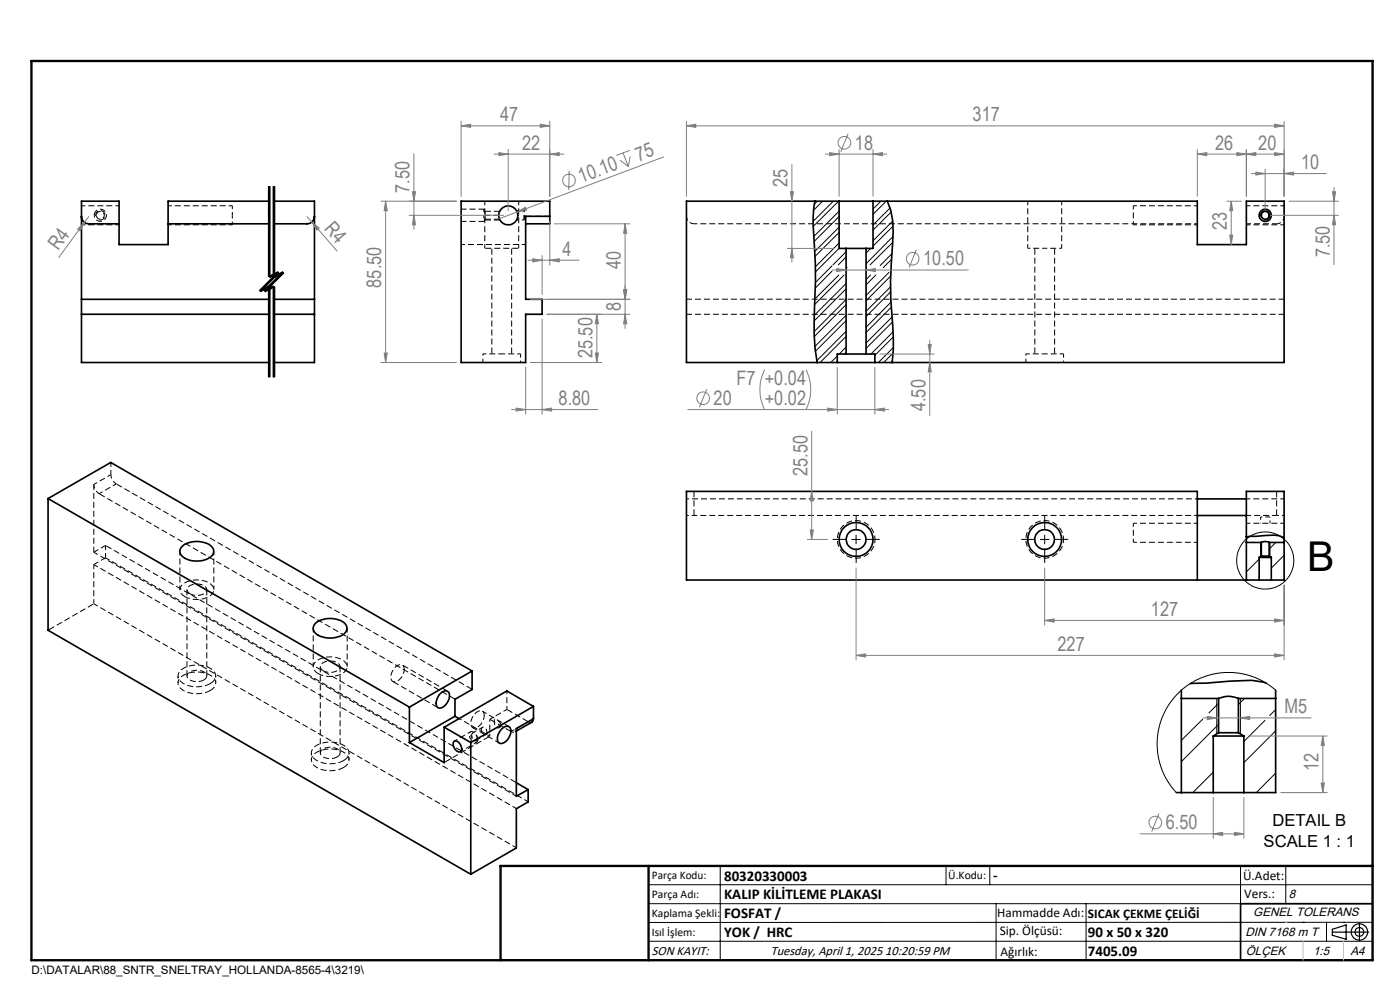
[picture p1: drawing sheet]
<svg xmlns="http://www.w3.org/2000/svg" width="297mm" height="210mm" viewBox="0 0 297 210" stroke-linecap="round" stroke-linejoin="round" font-family="sans-serif">
<path d="M49.3 45.7v2M49.3 43.6v2.1M102.6 45.7v1.3M147.2 47.5h106.8M147.2 109.3h106.8M97.7 159.4l3.4-1.9M99.8 155.2l-3.4 2M107.5 150.5v-3.9" fill="none" stroke="#000" stroke-width=".21" stroke-dasharray="1.3 .6" stroke-dashoffset=".6" stroke-linecap="butt"/>
<path d="M102.6 44.4v1.3M221.6 52.7h-3.6M225.2 52.7h-3.6M145.6 105.8h108.4M267.4 109.7v1.3M269.4 111v-1.3M37.8 143.4v1.5M45.8 144.9v-1.5M66.1 159.7v1.5M97.4 152.4l6.5 3.8M103.9 152.6v3.6M74.1 161.2v-1.5" fill="none" stroke="#000" stroke-width=".21" stroke-dasharray="1.3 .6" stroke-dashoffset=".7" stroke-linecap="butt"/>
<g fill="none" stroke="#000" stroke-width=".21" stroke-dasharray="1.3 .6" stroke-dashoffset=".4" stroke-linecap="butt">
<path d="M17.3 47.7h8M20.1 45.2a1.3 1.3 0 0 0 1.3 1.8 1.3 1.3 0 0 0 1-2 1.3 1.3 0 0 0-2.1-.1l-.2 .3M25.3 43.6h-8M102.8 42.7v10M102.9 45.7v.8M102.9 44.8v.9M110 52.7v-10M218 42.7v10M225.2 52.7v-10M264.4 47.7h8M272.4 43.6h-8M217.6 75.1h8"/>
<path d="M19.9 102.8l3.6-2.1M21 104.7a2.5 2.5 0 0 1-1.1-1.9M23.5 100.7a2.5 2.5 0 0 0 1.2 1.9M24.7 102.6l-3.7 2.1M38.2 116.9v8.2M264.4 105.8h8M272.4 111h-8M45.4 125.1v-8.2M66.5 133.3v8.1M73.7 141.4v-8.1M101.1 157l2.1-1.2M101.2 156.6l-.1 .4a.97 .97 0 0 1-.9-1.5 1 1 0 0 1 1 1.1"/>
<path d="M102.3 154.3l-2.1 1.2M103.3 155.4l-.1 .3a1.06 1.06 0 0 1-1-1.3 .65 .65 0 0 1 .8 0 .65 .65 0 0 1 .3 .7v.3M107.5 150.5l-3.6 2.1M108.4 155.2l3.7-2.1M112.1 153.1l.4 .1h.4"/>
</g>
<g fill="none" stroke="#000" stroke-width=".21" stroke-dasharray="1.3 .6" stroke-dashoffset=".5" stroke-linecap="butt">
<path d="M35.7 47.7h13.6M49.3 43.6h-13.6M111.5 51.9h-13.7M240.4 47.7v-4.1M240.4 47.7h13.6M254 43.6h-13.6M102.4 75.1h4M106.4 75.1h4M185.6 114.4a4 4 0 0 0-5.8-3.6 4 4 0 0 0-.6 6.8 4 4 0 0 0 6.4-2.4v-.8M225.6 114.4a4 4 0 0 0-5.8-3.6 4 4 0 0 0-.6 6.8 4 4 0 0 0 6.4-2.4v-.8M240.4 115v-4M240.4 115h13.6"/>
<path d="M254 111h-13.6"/>
</g>
<path d="M20.4 45.6a.84 .84 0 0 0 1.2 .9 .84 .84 0 0 0 .3-1.4 .84 .84 0 0 0-1.4 .2l-.1 .3M21 46.6a1 1 0 0 0 1.3-.8 1 1 0 0 0-1.1-1.1 1 1 0 0 0-.9 1.2M104.3 52.7v22.4M110 52.7h-7.2M219.5 52.7v22.4M108.5 75.1v-22.4M223.7 75.1v-22.4M21 104.7l75.6 43.6M24.7 102.6l75.5 43.6M103.9 152.6l4.5 2.6M107.5 150.5l4.6 2.6" fill="none" stroke="#000" stroke-width=".21" stroke-dasharray="1.3 .6" stroke-dashoffset="-.1" stroke-linecap="butt"/>
<g fill="none" stroke="#000" stroke-width=".21" stroke-dasharray="1.3 .6" stroke-linecap="butt">
<path d="M102.6 47l.3-.5M102.8 46.7h3.3M102.9 44.8l-.3-.4M102.9 46.5h3.1M106 44.8h-3.1M111.5 45.9h5.1M267.4 45.5v.2M269.4 45.4l-.1-.1M269.4 45.9v-.2M269.4 45.7v-.3M147.2 104.2v5.1M267.4 109.7h.1"/>
<path d="M270.8 109.3v-5.1M106.3 153.8a1.4 1.4 0 0 0-1.4-1.1 1.38 1.38 0 0 0 .8 1.7 .6 .6 0 0 0 .6-.6M109.2 155.3l.4-.2"/>
</g>
<g fill="none" stroke="#000" stroke-width=".21" stroke-dasharray="1.3 .6" stroke-dashoffset=".1" stroke-linecap="butt">
<path d="M97.8 47h4.8M102.6 44.4h-4.8M105.8 45.7h-3M145.6 63.5h126.8M145.6 66.7h126.8M19.9 117.1v-14.3M39.2 126.6a1.55 1.55 0 0 1-1-1.5 1.55 1.55 0 0 1 1-1.5 5.1 5.1 0 0 1 5.9 .7 1.51 1.51 0 0 1-.8 2.3 5.6 5.6 0 0 1-5.1 0M39.7 125.1v18.3M40.3 125.9a2.84 2.84 0 0 0 3.5-.5 1.31 1.31 0 0 0-1.5-1.5 2.22 2.22 0 0 0-2.6 1.2v.3l.6 .5M43.3 144.2a2.84 2.84 0 0 1-3.6-.5 1.31 1.31 0 0 1 1.5-1.5 2.22 2.22 0 0 1 2.7 1.2l-.3 .6-.3 .2M43.9 143.4v-18.3M44.6 145a1.77 1.77 0 0 0 1.2-1.8 1.77 1.77 0 0 0-1.5-1.6 5.7 5.7 0 0 0-6.2 .8 1.73 1.73 0 0 0 1.1 2.8 6.3 6.3 0 0 0 5.4-.2"/>
<path d="M44.6 146.5a1.77 1.77 0 0 0 1.2-1.8 1.77 1.77 0 0 0-1.5-1.6 5.7 5.7 0 0 0-6.2 .8 1.73 1.73 0 0 0 1.1 2.7 6.3 6.3 0 0 0 5.4-.1M67.5 142.9a1.55 1.55 0 0 1-1-1.5 1.55 1.55 0 0 1 1-1.5 5.1 5.1 0 0 1 5.9 .7 1.51 1.51 0 0 1-.8 2.3 5.6 5.6 0 0 1-5.1 0M68 141.4v18.3M68.6 142.3a2.84 2.84 0 0 0 3.5-.6 1.31 1.31 0 0 0-1.5-1.5 2.22 2.22 0 0 0-2.6 1.2v.3l.6 .6M72.2 159.7v-18.3M71.5 160.6a2.84 2.84 0 0 1-3.5-.6 1.31 1.31 0 0 1 1.5-1.5 2.22 2.22 0 0 1 2.7 1.2l-.1 .3-.6 .6M72.9 161.3a1.77 1.77 0 0 0 1.1-1.8 1.77 1.77 0 0 0-1.4-1.6 5.7 5.7 0 0 0-6.2 .9 1.73 1.73 0 0 0 1.1 2.7 6.3 6.3 0 0 0 5.4-.2M72.9 162.8a1.77 1.77 0 0 0 1.1-1.8 1.77 1.77 0 0 0-1.4-1.6 5.7 5.7 0 0 0-6.2 .8 1.73 1.73 0 0 0 1.1 2.8 6.3 6.3 0 0 0 5.4-.2"/>
</g>
<path d="M102.4 75.1v1.8M110.4 76.9v-1.8M217.6 75.1v1.8M225.6 76.9v-1.8" fill="none" stroke="#000" stroke-width=".21" stroke-dasharray="1.3 .6" stroke-dashoffset=".9" stroke-linecap="butt"/>
<g fill="none" stroke="#000" stroke-width=".35">
<path d="M17.3 45.9a1.57 1.57 0 0 0 1.6 1.6h6.4M35.7 47.5h21.4M57.1 42.7h-21.4v9.2h-10.4v-9.2h-8v34.2h39.8M58.1 42.7h8.6v34.2h-8.6M66.7 45.9a1.63 1.63 0 0 1-1.6 1.6h-7M97.8 42.7h18.8v3.2h-5.1v17.6h3.5v3.2h-3.5v10.2h-13.7zM116.6 45.9v1.6h-5.1M172.9 42.7a31.6 31.6 0 0 0-.1 9.2 123 123 0 0 1-.1 16.1l.2 5.9 .5 3M178 42.7h7.2M178 42.7h-32.4v34.2h32M178 42.7v10h1.5M179.5 52.7h4.2"/>
<path d="M179.5 52.7v22.4M183.7 52.7v22.4M185.2 42.7h68.8v9.2h10.4v-9.2h8v34.2h-86.8M185.2 42.7v10h-1.5M188.2 42.7a16.9 16.9 0 0 1 1.2 8.8 100.7 100.7 0 0 0 .1 19.9v2.7l-.2 2.8M17.3 63.5h39.8M17.3 66.7h39.8M58.1 63.5h8.6M58.1 66.7h8.6M177.6 76.9h8M179.5 75.1h4.2M179.5 75.1h-1.9v1.8"/>
<path d="M183.7 75.1h1.9v1.8M10.2 105.8v27.9l89.7 51.7M10.2 105.8l76.7 44.2M10.2 105.8l13.3-7.7 76.7 44.2M38.8 115.8a5.3 5.3 0 0 1 5.9 0 1.52 1.52 0 0 1-.4 2.6 5.2 5.2 0 0 1-5.9-.7 1.35 1.35 0 0 1 .4-1.9zM254 109.4h10.4M254 105.8h10.4M264.4 113.9l6-.4 1 .2 1 .4M264.4 113.9v1.2M264.4 113.9v-9.7h8v9.9M264.4 115.1v7.9M264.4 115.1h3.2"/>
<path d="M267.1 118.2h2.6M267.1 118.2v4.8M267.6 115.1a1.72 1.72 0 0 1 1.6 0M267.6 118h1.6M267.6 115.1v2.9M267.6 118l-.5 .2M269.2 115.1h3.2M269.2 115.1v2.9M269.2 118l.5 .2M269.7 118.2v4.8M272.4 114.1v1M272.4 115.1v7.9h-2.7"/>
<path d="M67 132.1a5.1 5.1 0 0 1 6.3 .4 1.53 1.53 0 0 1-.7 2.3 5.1 5.1 0 0 1-5.9-.7 1.38 1.38 0 0 1 .3-2zM254 123v-18.8h-108.4v18.8h121.5M267.1 123h2.6M86.9 150v7.5M93.2 147.3a1.27 1.27 0 0 1 2-.4 2.63 2.63 0 0 1-2 3.3 1.26 1.26 0 0 1-.5-1.9zM94.2 154.3l5.7 3.2M94.2 154.3v7.5l-7.3-4.3M96.2 157.4a.98 .98 0 0 1 1.6 .7 .95 .95 0 0 1-.3 1.4 1.69 1.69 0 0 1-1.3-2.1zM96.5 151.9l-9.6 5.6M96.5 151.9l.9 .5M99.9 157.5v27.9M100.2 142.3l-13.3 7.7"/>
<path d="M100.2 142.3v4l-3.7 2v3.6M106.2 154.9a1.32 1.32 0 0 1 2-.6 2.64 2.64 0 0 1-2 3.4 1.24 1.24 0 0 1-.5-1.9zM113.2 152.5l-.4 .7-3.3 1.9M113.2 149.9l-5.7-3.3-13.3 7.7M113.2 149.9l-13.3 7.6M113.2 152.5l-3.7 2v14.4l2.5-1.4M113.2 149.9v2.6M250.6 146.4v1.8M250.6 148.2h7.9M250.6 148.2v19.9M257.4 156.1h6.5M257.4 156.1v12"/>
<path d="M258.5 148.2a5 5 0 0 1 4.2 0M258.5 155.4h4.2M258.5 148.2v7.2M258.5 155.4l-1.1 .7M262.7 148.2h7.9M262.7 148.2v7.2M262.7 155.4l1.2 .7M263.9 156.1v12M268.6 144.9l-3.1-.6-13 .7M270.6 146.4v1.8M270.6 148.2v19.9h-6.7M109.5 166l2.5 1.5"/>
<path d="M112 167.5v2.6l-2.5 1.4v8.4l-9.6 5.5M249.6 168.1h7.8M257.4 168.1h6.5M291.2 191.7h-28v12"/>
<circle cx="107.8" cy="45.7" r="2.02"/>
<circle cx="268.4" cy="45.7" r=".84"/>
<circle cx="268.4" cy="45.7" r="1.29"/>
<circle cx="181.6" cy="114.4" r="2.12"/>
<circle cx="181.6" cy="114.4" r="3.6"/>
<circle cx="221.6" cy="114.4" r="2.11"/>
<circle cx="221.6" cy="114.4" r="3.6"/>
</g>
<g fill="none" stroke="#000" stroke-width=".21" stroke-dasharray="1.3 .6" stroke-dashoffset=".3" stroke-linecap="butt">
<path d="M147.2 47.5a1.6 1.6 0 0 1-1.6-1.6M264.4 47.5h6.4M272.4 45.9a1.6 1.6 0 0 1-1.6 1.6M19.9 117.1l89.7 51.8M19.9 119.8l89.7 51.7M22.4 118.3l89.7 51.8M22.4 118.3v-2.6M23.5 100.7v-2.6M264.4 109.3h6.4M19.9 128.1l89.7 51.7M19.9 128.1v-8.3M85.8 142a2.73 2.73 0 0 1-2.2 2.6 1.26 1.26 0 0 1-.5-1.9 2.13 2.13 0 0 1 2.2-1.6l.4 .5 .1 .4"/>
<path d="M101.3 156.7l-.2 .5a1.19 1.19 0 0 1-1.2-1.3M102.7 151.8a2.73 2.73 0 0 1-2.1 2.6 1.26 1.26 0 0 1-.5-1.9 2.13 2.13 0 0 1 2.2-1.6l.2 .2 .2 .7"/>
</g>
<g fill="none" stroke="#000" stroke-width=".21">
<path d="M56.9 39.5v19.3M57.1 39.5v19.3l2-1-4 4 2-1v19.2M57.3 39.5v9.6M57.9 39.5v19.3M58.1 39.5v19.3l2-1-4 4 2-1v19.2M58.3 39.5v19.3M57.3 49.1v9.7zM59 57.6l-4 4M59 57.6l-2 1M59.2 57.9l-2 1M59.2 57.9l-4 4M60 57.6l-4 4"/>
<path d="M60 57.6l-2 1M60.2 57.9l-2 1M60.2 57.9l-4 4M173.4 42.7l-.7 .6M174.5 42.7l-1.9 1.9M176.5 56.4l-3.5 3.5M176.5 57.5l-3.5 3.6M176.8 42.7l-4.3 4.2M177.9 42.7l-5.4 5.3M177.9 58.3l-5 5.1M178 44.8l-5.4 5.4M178 48.2l-5.1 5.1"/>
<path d="M178 51.5l-5 5.1M178 45.9l-5.3 5.4M178 49.3l-5.1 5.1M178 52.7l-5 5M179.1 58.3l-6.3 6.3M179.5 56.8h.1M179.5 54.5l-1.7 1.7M179.5 53.4l-2.8 2.8M184.7 58.3l-1 1M184.7 52.7l-1 1M185.8 58.3l-2.1 2.1M186.9 42.7l-1.7 1.6"/>
<path d="M188 42.7l-2.8 2.8M188.6 57.8l-4.9 4.9M188.8 44.1l-3.6 3.6M188.9 58.6l-5.2 5.2M189.1 45l-3.9 3.8M189.1 55l-1.7 1.8M189.2 53.8l-2.5 2.5M189.4 46.9l-4.2 4.2M189.4 51.4l-4.8 4.8M189.4 48l-4.2 4.2M189.4 50.2l-5.7 5.7M267.4 46a1.01 1.01 0 0 1 .9-1.3 1.01 1.01 0 0 1 1.1 1.1 1.01 1.01 0 0 1-1.3 .9"/>
<path d="M56.9 60.8v19.2M57 60.6l-2 1M57.2 60.9l-2 1M57.3 60.8v19.2M57.9 60.8v19.2M58 60.6l-2 1M58.2 60.9l-2 1M58.3 60.8v19.2M177.6 75.5l-1.4 1.4M177.6 76.7l-.2 .2M179.5 60.1l-6.8 6.8M179.5 63.5l-6.8 6.8"/>
<path d="M179.5 66.9l-6.6 6.6M179.5 70.3l-6.2 6.2M179.5 73.6l-1.5 1.5M179.5 61.3l-6.8 6.8M179.5 64.6l-6.8 6.8M179.5 68l-6.5 6.5M179.5 71.4l-5.5 5.5M179.5 74.7l-.3 .4M188.9 60.8l-5.2 5.2M188.9 61.9l-5.2 5.3M189 64.1l-5.3 5.3M189.1 65.1l-5.4 5.4"/>
<path d="M189.3 67.2l-5.6 5.6M189.3 68.3l-5.6 5.6M189.4 70.4l-4.6 4.7M189.5 71.5l-3.9 3.9M189.5 74.9l-2 2M189.5 73.7l-3.2 3.2M180.6 114.4h2M181.6 113.4v2M220.6 114.4h2M221.6 113.4v2M267.1 118.6l-2.7 2.7M267.4 115.1v3"/>
<path d="M269.4 115.1v3M270.7 115.1l-1.5 1.4M272.4 117.8l-2.7 2.7M255.1 152.6l-4.5 4.4M258.1 148.2v7.5M258.5 153.7l-7.9 7.9M258.5 149.2l-2 2M263.1 148.2v7.5M264 148.2l-1.3 1.3M268.4 152.8l-4.5 4.5M270.6 146.4l-2.5-1.8-2.7-1.2-3-.7h-2.8l-2.8 .4-2.6 1-2.2 1.2-2.3 2-1.9 2.4-1.2 2.4-.9 2.9-.2 2.5 .2 2.8 .9 3.2 1.1 2.3 1.9 2.3M270.6 150.5l-1.3 1.3"/>
<path d="M270.6 155l-6.7 6.8M257.4 163.8l-4.4 4.3M270.6 164l-4.1 4.1M137.6 187.7h153.6M137.6 191.7h153.6M137.6 199.7h153.6M152.8 183.7v20M200.7 183.7v4M210 183.7v4M211.3 191.7v12M230.4 191.7v12M263.2 183.7v20"/>
<path d="M272.8 183.7v8M276.4 195.6h.1M281.4 195.6v4.1M285 195.6h.1M291.2 195.6l-153.6 .1"/>
<circle cx="268.4" cy="118.9" r="6.1"/>
</g>
<path d="M19.9 119.8l2.5-1.5M22.4 115.7l-2.5 1.4M100.3 154.4l5.7 3.2M101.4 156.9l-.2 .5a1.22 1.22 0 0 1-1.6-1 .79 .79 0 0 1 .5-1.2 1.83 1.83 0 0 1 1.3 1.7M108 154.1l-5.7-3.2" fill="none" stroke="#000" stroke-width=".21" stroke-dasharray="1.3 .6" stroke-dashoffset=".2" stroke-linecap="butt"/>
<path d="M109.6 46.7h1.6M111.2 44.7h-1.6M147.2 109.3h-1.6M272.4 109.3h-1.6M109.6 154.5a.69 .69 0 0 1-.4 .8 .69 .69 0 0 1-.8-.1" fill="none" stroke="#000" stroke-width=".21" stroke-dasharray="1.3 .6" stroke-dashoffset=".8" stroke-linecap="butt"/>
<path d="M22.4 115.7l87.2 50.3M10.2 133.7l9.7-5.6M83.3 144.6l9.6 5.5M95 146.6l-9.7-5.5M103.9 156.2l-9.7 5.5" fill="none" stroke="#000" stroke-width=".21" stroke-dasharray="1.3 .6" stroke-dashoffset="-.2" stroke-linecap="butt"/>
<g fill="none" stroke="#808080" stroke-width=".21">
<path d="M87.8 32.6v16.1M97.8 26.7l2-.4v.7zM97.8 26.7h18.8M97.8 25.7v16M104.8 32.7h14.8M105.8 32.4l2 .3-2 .3zM107.8 31.7v13M114.6 26.3l2 .4-2 .3zM116.6 32.7l2-.3v.6zM116.6 25.7v16M120.8 36.2l-.2 4.1M131.6 34l1.7 1.3"/>
<path d="M132.2 32.4l1.1 2.9M133.6 31.9l-2.9 1.1M133.7 33.2l-.4 2.1M140.8 33.3l-34.9 13.1M145.6 26.7l2-.4v.7zM145.6 25.7v16M145.6 26.7h126.8M168 34.8v20.9M175 32.7h13.2M176 32.4l2 .3-2 .3zM178 31.7v10M179.9 28.4l-1.5 3.8"/>
<path d="M185.2 32.7l2-.3v.6zM185.2 31.7v10M254 32.7l2-.3v.6zM254 32.7h18.4M254 31.7v10M262.4 32.4l2 .3-2 .3zM264.4 32.7l2-.3v.6zM264.4 31.7v10M265.4 36.8h16M266.4 36.5l2 .3-2 .3zM268.4 35.8v8.9M270.4 26.3l2 .4-2 .3z"/>
<path d="M270.4 32.4l2 .3-2 .3zM272.4 36.8l2-.3v.6zM272.4 25.7v16M283 39.7v16.5M17.9 47.2l-.9 1.8-.5-.4zM17.9 47.2l-5.4 7.4M18.9 45.9l-1 1.3M65.1 45.9l1 1.2M66.1 47.1l1.6 1.3-.5 .4zM66.1 47.1l5.4 6.2M80.8 42.7h16M81.8 42.7l.4 2h-.7z"/>
<path d="M81.8 42.7v34.2M86.8 45.7h20M87.5 40.7h.7l-.4 2zM87.8 45.7l.4 2h-.7zM109.7 45l1.8-1.1 .2 .7zM112 55.2h10.8M113 54.9l2 .3-2 .4zM115 54.2v8.3M116.6 55.2l2-.3v.7zM116.6 46.9v9.3M117.6 47.5h16M132.6 47.5l.4 2h-.7z"/>
<path d="M132.6 47.5v22.2M167 52.7h10M167.7 40.7h.6l-.3 2zM168 52.7l.3 2h-.6zM176.5 57.3h29M177.5 57l2 .3-2 .3zM183.7 57.3l2-.3v.6zM194.4 53l-1.5 3.8M260.2 42.7h3.2M260.9 49.9h.6l-.3 2zM261.2 42.7l.3 2h-.6zM261.2 42.7v9.2"/>
<path d="M269.4 45.7h14.6M273.4 42.7h10.6M282.7 40.7h.7l-.4 2zM283 45.7l.4 2h-.7zM80.8 76.9h16M81.5 74.9h.7l-.4 2zM111.5 77.9v10M112.5 63.5h21.1M112.5 76.9h15.1M115 67.7v20.2M116 66.7h17.6M126.3 74.9h.7l-.4 2z"/>
<path d="M126.6 66.7l.4 2h-.7zM126.6 66.7v10.2M132.3 61.5h.7l-.4 2zM132.6 66.7l.4 2h-.7zM162.2 78.4a9.6 9.6 0 0 0 0 8.5M171 78.4a9.6 9.6 0 0 1 0 8.5M177.6 77.9v10M185.6 77.9v10M186.6 75.1h11.7M196.9 73.1h.7l-.4 2zM197.2 76.9l.4 2h-.7zM197.2 72.1v16.1"/>
<path d="M108.5 86.9h18.3M109.5 86.6l2 .3-2 .3zM115 86.9l2-.3v.6zM145.8 86.9h42.8M149.9 82.6l-1.5 3.8M172.2 91.4v23M175.6 86.6l2 .3-2 .3zM185.6 86.9l2-.3v.6zM171.2 114.4h4.4M171.9 112.4h.6l-.3 2zM172.2 104.2l.3 2h-.6zM181.6 139l2-.3v.7z"/>
<path d="M181.6 120.4v19.6M181.6 139h90.8M221.6 131.6l2-.3v.7zM221.6 120.4v12.2M221.6 131.6h50.8M270.4 131.3l2 .3-2 .4zM270.4 138.7l2 .3-2 .4zM272.4 124v16M255.1 152.3h23.1M256.1 152l2 .3-2 .3zM263.1 152.3l2-.3v.6zM264.9 156.1h16.7"/>
<path d="M280.6 156.1l.4 2h-.7zM280.6 156.1v12M241.8 176.9h22.1M245.9 172.6l-1.6 3.8M257.4 176.9l2-.3v.6zM257.4 169.1v8.8M261.9 176.6l2 .3-2 .3zM263.9 169.1v8.8M271.6 168.1h10M280.3 166.1h.7l-.4 2z"/>
<circle cx="120.7" cy="38.3" r="1.35"/>
<circle cx="179.1" cy="30.3" r="1.34"/>
<circle cx="193.6" cy="54.9" r="1.34"/>
<circle cx="149.2" cy="84.5" r="1.34"/>
<circle cx="245.1" cy="174.5" r="1.34"/>
</g>
<path d="M111.2 44.7v2M267.5 109.7h1.9" fill="none" stroke="#000" stroke-width=".21" stroke-dasharray="1.3 .6" stroke-dashoffset="1" stroke-linecap="butt"/>
<path d="M111.2 44.7v2" fill="none" stroke="#000" stroke-width=".25" stroke-dasharray="1.3 .6" stroke-dashoffset="1" stroke-linecap="butt"/>
<g fill="none" stroke="#000" stroke-width=".25">
<path d="M282.6 197.7h7.8M282.6 197.1l3-.9v3l-3-.8zM288.4 195.8v3.8M106.2 203.7h185"/>
<circle cx="288.4" cy="197.7" r="1.74"/>
<circle cx="288.4" cy="197.7" r=".93"/>
</g>
<path d="M179.6 114.4h-3M181.6 112.4v-3M181.6 116.4v3M183.6 114.4h3M219.6 114.4h-3M221.6 112.4v-3M221.6 116.4v3M223.6 114.4h3" fill="none" stroke="#000" stroke-width=".21" stroke-dasharray="15.2 1.3 1.3 1.3" stroke-linecap="butt"/>
<path d="M57.1 39.5v19.3M58.1 39.5v19.3M57.1 60.8v19.2M58.1 60.8v19.2" fill="none" stroke="#000" stroke-width=".21" stroke-dasharray="6.3 1.3 1.3 1.3" stroke-dashoffset="3.7" stroke-linecap="butt"/>
<path d="M57.1 58.8l2-1M57.1 59.8l-2 2M58.1 58.8l2-1M58.1 59.8l-2 2M59.1 57.8l-2 2M60.1 57.8l-2 2M55.1 61.8l2-1M56.1 61.8l2-1" fill="none" stroke="#000" stroke-width=".21" stroke-dasharray="6.3 1.3 1.3 1.3" stroke-linecap="butt"/>
<path d="M6.7 12.9h284.5v190.8h-284.5zM137.6 183.7v20M291.2 183.7h-185v20" fill="none" stroke="#000" stroke-width=".5"/>
<path d="M276.4 199.7v4M285 199.7v4" fill="none" stroke="#c0c0c0" stroke-width=".21"/>
<path d="M272.8 195.6h.1" fill="none" stroke="#c0c0c0" stroke-width=".25"/>
<g fill="#808080">
<path d="M17.9 47.2l-.9 1.8-.5-.4z"/>
<path d="M66.1 47.1l1.6 1.3-.5 .4z"/>
<path d="M109.7 45l1.8-1.1 .2 .7z"/>
<path d="M270.4 131.3l2 .3-2 .4zM221.6 131.6l2-.3v.7zM270.4 138.7l2 .3-2 .4zM181.6 139l2-.3v.7z"/>
<path d="M263.1 152.3l2-.3v.6zM256.1 152l2 .3-2 .3z"/>
<path d="M280.6 156.1l.4 2h-.7zM280.3 166.1h.7l-.4 2z"/>
<path d="M171.9 112.4h.6l-.3 2zM172.2 104.2l.3 2h-.6z"/>
<path d="M257.4 176.9l2-.3v.6zM261.9 176.6l2 .3-2 .3z"/>
<path d="M175.6 86.6l2 .3-2 .3zM185.6 86.9l2-.3v.6z"/>
<path d="M266.4 36.5l2 .3-2 .3zM272.4 36.8l2-.3v.6z"/>
<path d="M145.6 26.7l2-.4v.7zM270.4 26.3l2 .4-2 .3z"/>
<path d="M183.7 57.3l2-.3v.6zM177.5 57l2 .3-2 .3zM185.2 32.7l2-.3v.6zM176 32.4l2 .3-2 .3z"/>
<path d="M262.4 32.4l2 .3-2 .3zM254 32.7l2-.3v.6z"/>
<path d="M283 45.7l.4 2h-.7zM282.7 40.7h.7l-.4 2z"/>
<path d="M197.2 76.9l.4 2h-.7zM196.9 73.1h.7l-.4 2z"/>
<path d="M167.7 40.7h.6l-.3 2zM168 52.7l.3 2h-.6z"/>
<path d="M260.9 49.9h.6l-.3 2zM261.2 42.7l.3 2h-.6z"/>
<path d="M264.4 32.7l2-.3v.6zM270.4 32.4l2 .3-2 .3z"/>
<path d="M109.5 86.6l2 .3-2 .3zM115 86.9l2-.3v.6z"/>
<path d="M113 54.9l2 .3-2 .4zM116.6 55.2l2-.3v.7zM105.8 32.4l2 .3-2 .3zM116.6 32.7l2-.3v.6z"/>
<path d="M114.6 26.3l2 .4-2 .3zM97.8 26.7l2-.4v.7z"/>
<path d="M132.6 47.5l.4 2h-.7zM132.3 61.5h.7l-.4 2z"/>
<path d="M81.8 42.7l.4 2h-.7zM81.5 74.9h.7l-.4 2z"/>
<path d="M132.6 66.7l.4 2h-.7zM132.3 61.5h.7l-.4 2z"/>
<path d="M126.3 74.9h.7l-.4 2zM126.6 66.7l.4 2h-.7z"/>
<path d="M87.8 45.7l.4 2h-.7zM87.5 40.7h.7l-.4 2z"/>
</g>
<text font-size="8.7" x="277.3" y="121.1">B</text>
<g font-size="4.2" fill="#808080">
<text x="106.1" y="25.7">47</text>
<text x="206.3" y="25.7">317</text>
<text x="110.7" y="31.7">22</text>
<text x="135.4" y="34.3" transform="rotate(-21 135.4 34.3)">75</text>
<text x="181.4" y="31.7">18</text>
<text x="257.8" y="31.7">26</text>
<text x="266.9" y="31.7">20</text>
<text x="276" y="35.9">10</text>
<text x="86.9" y="40.9" transform="rotate(-90 86.9 40.9)">7.50</text>
<text x="123.3" y="38.9" transform="rotate(-21 123.3 38.9)">10.10</text>
<text x="167.1" y="39.7" transform="rotate(-90 167.1 39.7)">25</text>
<text x="12.3" y="53.3" transform="rotate(-54 12.3 53.3)">R4</text>
<text x="68.6" y="48.7" transform="rotate(49 68.6 48.7)">R4</text>
<text x="260.3" y="48.8" transform="rotate(-90 260.3 48.8)">23</text>
<text x="119.4" y="54.2">4</text>
<text x="131.7" y="57.1" transform="rotate(-90 131.7 57.1)">40</text>
<text x="195.9" y="56.3">10.50</text>
<text x="282.1" y="54.6" transform="rotate(-90 282.1 54.6)">7.50</text>
<text x="80.9" y="61" transform="rotate(-90 80.9 61)">85.50</text>
<text x="131.7" y="66" transform="rotate(-90 131.7 66)">8</text>
<text x="125.7" y="76" transform="rotate(-90 125.7 76)">25.50</text>
<text x="156.2" y="81.7">F7 +0.04</text>
<text x="118.5" y="85.9">8.80</text>
<text x="151.4" y="85.9">20</text>
<text x="162.2" y="85.9">+0.02</text>
<text x="196.3" y="87.2" transform="rotate(-90 196.3 87.2)">4.50</text>
<text x="171.3" y="101" transform="rotate(-90 171.3 101)">25.50</text>
<text x="244.2" y="130.7">127</text>
<text x="224.4" y="138.1">227</text>
<text x="272.5" y="151.3">M5</text>
<text x="279.7" y="163.7" transform="rotate(-90 279.7 163.7)">12</text>
<text x="247.3" y="175.9">6.50</text>
</g>
<g font-size="3.5">
<text x="268.1" y="179.7">SCALE 1 : 1</text>
<text x="269.9" y="175.2">DETAIL B</text>
</g>
<g font-size="3.2">
<text x="153.6" y="190.8">KALIP KİLİTLEME PLAKASI</text>
<text x="153.6" y="186.8">80320330003</text>
<text x="210.7" y="186.6">-</text>
<text x="153.6" y="194.8">FOSFAT /</text>
<text x="153.6" y="198.8">YOK / HRC</text>
<text x="230.8" y="198.7">90 x 50 x 320</text>
<text x="230.8" y="202.8">7405.09</text>
</g>
<g font-size="2.8">
<text x="263.7" y="186.7">Ü.Adet:</text>
<text x="263.9" y="190.5">Vers.:</text>
<text x="211.5" y="194.5">Hammadde Adı:</text>
<text x="230.8" y="194.7">SICAK ÇEKME ÇELİĞİ</text>
<text x="138.3" y="202.6">SON KAYIT:</text>
<text x="163.5" y="202.6">Tuesday, April 1, 2025 10:20:59 PM</text>
<text x="212.1" y="198.4">Sip. Ölçüsü:</text>
<text x="212.2" y="202.7">Ağırlık:</text>
</g>
<g font-size="2.6">
<text x="273.4" y="190.4">8</text>
<text x="265.9" y="194.4">GENEL TOLERANS</text>
<text x="264.2" y="198.5">DIN 7168 m T</text>
<text x="264.3" y="202.6">ÖLÇEK</text>
<text x="278.5" y="202.6">1:5</text>
<text x="286.5" y="202.6">A4</text>
</g>
<g font-size="2.5">
<text x="138.3" y="186.4">Parça Kodu:</text>
<text x="138.3" y="190.5">Parça Adı:</text>
<text x="201.2" y="186.5">Ü.Kodu:</text>
<text x="138.3" y="194.5">Kaplama Şekli:</text>
<text x="138.3" y="198.6">Isıl İşlem:</text>
<text x="6.7" y="206.7">D:\DATALAR\88_SNTR_SNELTRAY_HOLLANDA-8565-4\3219\</text>
</g>
</svg>
